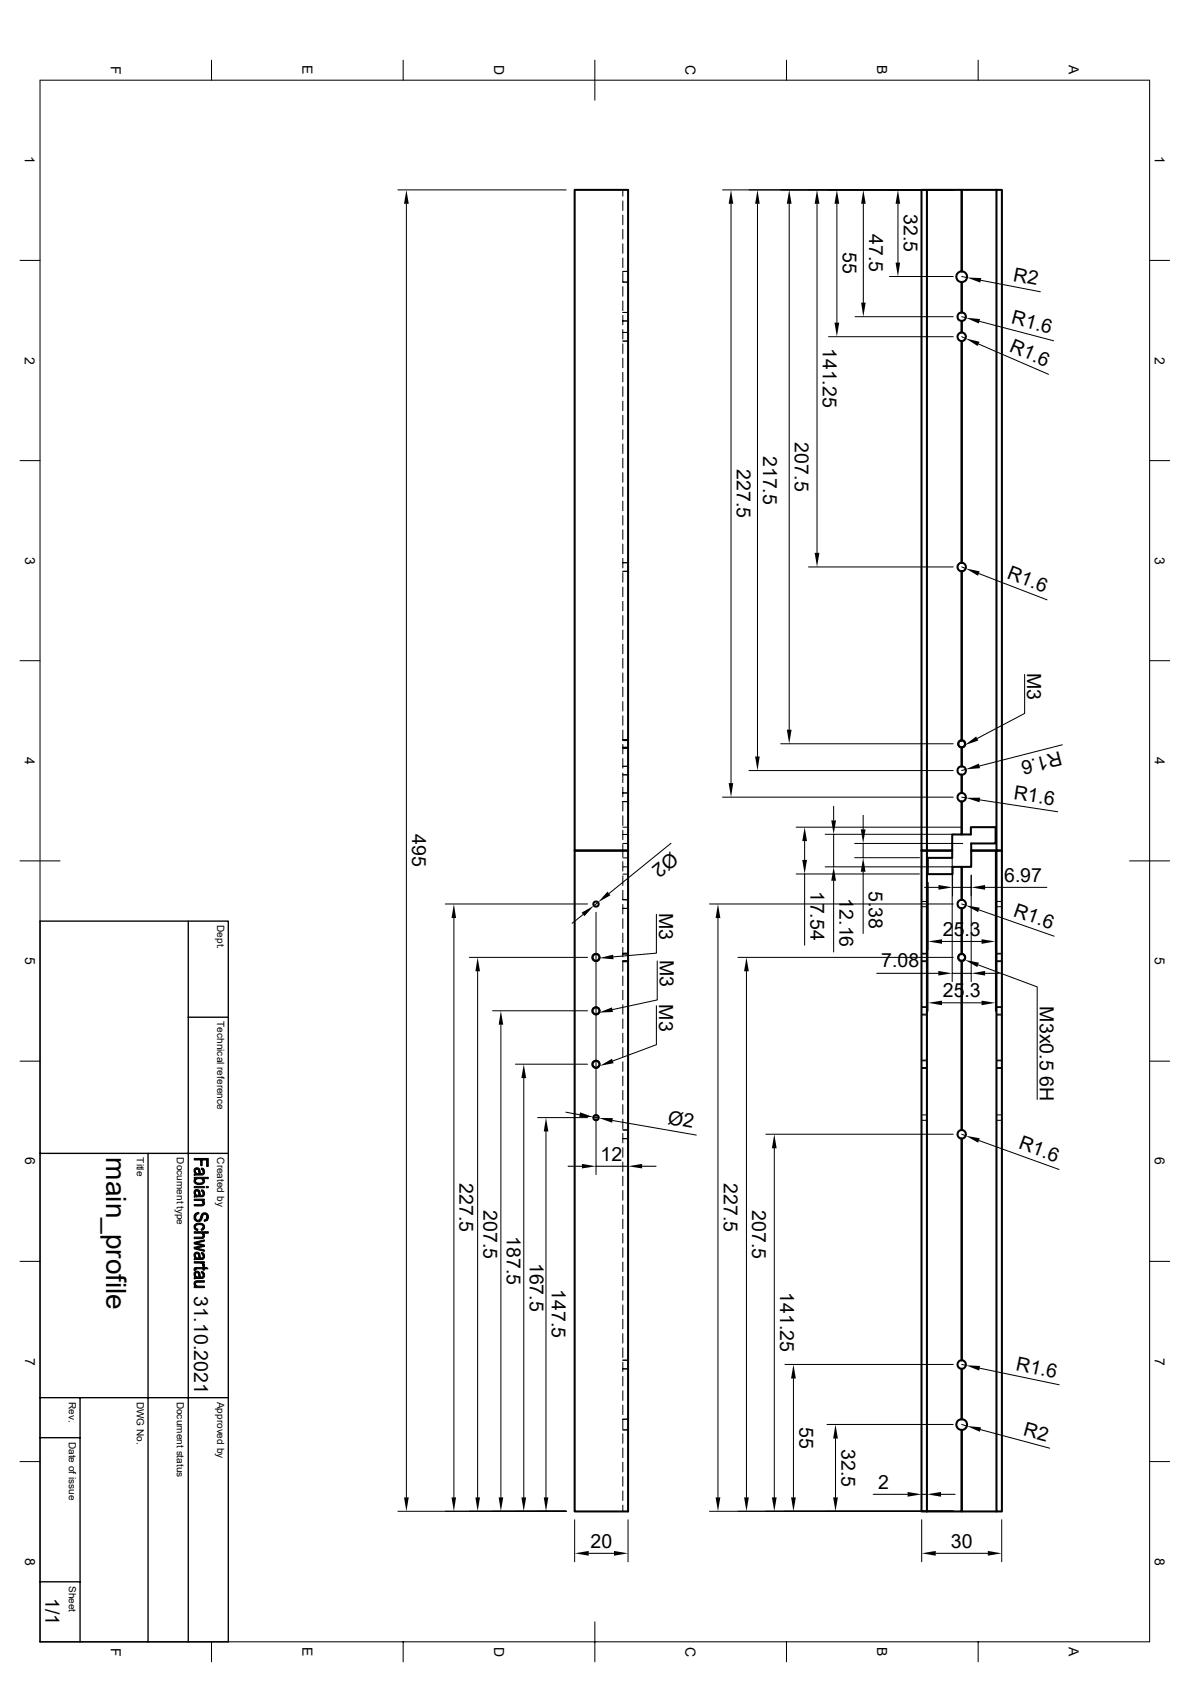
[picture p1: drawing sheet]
<svg xmlns="http://www.w3.org/2000/svg" width="297mm" height="420mm" viewBox="0 0 297 420" stroke-linecap="round" stroke-linejoin="round" font-family="sans-serif">
<g fill="none" stroke="#000" stroke-width=".51">
<path d="M143.4 47.4h13.4v330h-13.4v-165h13.4h-13.4zM230 47.4h1.4v165h-1.4zM231.4 47.4h8.6v20.4a1.33 1.33 0 0 0-1.3 1.3 1.33 1.33 0 0 0 1.3 1.3v7.6a1.06 1.06 0 0 0-1 1.1 1.06 1.06 0 0 0 1 1v2.9a1.08 1.08 0 0 0-1 1.1 1.08 1.08 0 0 0 1 1.1v55.3a1.08 1.08 0 0 0-1 1.1 1.08 1.08 0 0 0 1 1.1v42.2a.85 .85 0 0 0-.8 .9 .85 .85 0 0 0 .8 .8v4.7M248.7 47.4h-8.7v20.4a1.33 1.33 0 0 1 1.4 1.3 1.33 1.33 0 0 1-1.4 1.3v7.6a1.06 1.06 0 0 1 1.1 1.1 1.06 1.06 0 0 1-1.1 1v2.9a1.08 1.08 0 0 1 1.1 1.1 1.08 1.08 0 0 1-1.1 1.1v55.3a1.08 1.08 0 0 1 1.1 1.1 1.08 1.08 0 0 1-1.1 1.1v42.2a.85 .85 0 0 1 .9 .9 .85 .85 0 0 1-.9 .8v4.7M248.7 47.4h1.4v165h-1.4zM240 193.5v4.5M240 198a1.08 1.08 0 0 1 1.1 1.1 1.08 1.08 0 0 1-1.1 1.1v8.2h2.3v-1.9h6.2v4.1h-6.1v1.8h6.3h-6.3v4.1h-2.4v8.2a1.08 1.08 0 0 1 1.1 1 1.08 1.08 0 0 1-1.1 1.1v11.4a.85 .85 0 0 1 .9 .9 .85 .85 0 0 1-.9 .8v42.3a1.08 1.08 0 0 1 1.1 1 1.08 1.08 0 0 1-1.1 1.1v55.3a1.08 1.08 0 0 1 1.1 1.1 1.08 1.08 0 0 1-1.1 1.1v12.6M240 191.3a1.06 1.06 0 0 1 1.1 1.1 1.06 1.06 0 0 1-1.1 1.1M240 191.3a1.06 1.06 0 0 0-1 1.1 1.06 1.06 0 0 0 1 1.1M240 198a1.08 1.08 0 0 0-1 1.1 1.08 1.08 0 0 0 1 1.1v8.2h-2.3v4h-6.3h6.3v1.8h-6.1v4.1h6.1v-1.8h2.3v8.2a1.08 1.08 0 0 0-1 1 1.08 1.08 0 0 0 1 1.1v11.4a.85 .85 0 0 0-.8 .9 .85 .85 0 0 0 .8 .8v42.3a1.08 1.08 0 0 0-1 1 1.08 1.08 0 0 0 1 1.1v55.3a1.08 1.08 0 0 0-1 1.1 1.08 1.08 0 0 0 1 1.1v12.6M230 212.4h1.4v165h-1.4zM248.7 212.4h1.4v165h-1.4z"/>
<path d="M240 354.4a1.33 1.33 0 0 1 1.4 1.3 1.33 1.33 0 0 1-1.4 1.3v20.4h8.7M240 354.4a1.33 1.33 0 0 0-1.3 1.3 1.33 1.33 0 0 0 1.3 1.3v20.4h-8.6"/>
<circle cx="148.7" cy="239.1" r=".85"/>
<circle cx="148.8" cy="225.7" r=".67"/>
<circle cx="148.7" cy="252.4" r=".85"/>
<circle cx="148.7" cy="265.7" r=".85"/>
<circle cx="148.8" cy="279.1" r=".68"/>
</g>
<g fill="none" stroke="#000" stroke-width=".25">
<path d="M52.8 15v5M100.6 15v5M148.5 15v10M196.3 15v5M244.1 15v5M10 20h276.9v390h-276.9zM99.3 47.4h42M101.4 50.9v323M155.4 47.4v1.6M155.4 50.2v2.3M155.4 53.7v2.4M155.4 57.3v2.4"/>
<path d="M180.3 47.4h57.6M182.5 50.9v144.6M189.1 50.9v138M197 50.9v131.3M203.9 50.9v87.1M208.9 50.9v29.7M215.5 50.9v24.7M224.1 50.9v14.7M5 65h5M155.4 60.9v2.3M155.4 64.4v2.4M155.4 68v2.4"/>
<path d="M155.4 71.6v2.4M155.4 75.1v2.5M155.4 78.7v2.4M156.8 78h-1.4M156.8 70.4h-1.4M156.8 67.8h-1.4M213.4 79.1h24.5M222 69h15.9M240 69l1.3 .3M240 79.1l1 .2M244.8 70l14.9 2.9M286.9 65h5"/>
<path d="M155.4 82.3v2.4M155.4 85.9v2.4M155.4 89.5v2.3M155.4 93v2.4M155.4 96.6v2.4M156.8 80.1h-1.4M156.8 83h-1.4M156.8 85.2h-1.4M206.8 84.1h31.1M240 84.1l1 .4M244.2 85.9l17.5 7.6M244.4 80.2l18.6 4.9"/>
<path d="M5 115h5M155.4 100.2v2.3M155.4 103.7v2.4M155.4 107.3v2.4M155.4 110.9v2.3M155.4 114.4v2.4M155.4 118v2.4M286.9 115h5M155.4 121.6v2.4M155.4 125.1v2.5M155.4 128.7v2.4M155.4 132.3v2.4"/>
<path d="M155.4 135.8v2.5M155.4 139.4v2.4M155.4 143v2.4M155.4 146.6v2.4M155.4 150.2v2.3M155.4 153.7v2.4M155.4 157.3v2.4M156.8 140.5h-1.4M156.8 142.7h-1.4M201.8 141.6h36.1M240 141.6l1 .3M244.3 143.2l17 6.6"/>
<path d="M5 165h5M155.4 160.9v2.3M155.4 164.4v2.4M155.4 168v2.4M155.4 171.6v2.3M155.4 175.2v2.3M155.4 178.7v2.4M255.7 168.4v9.7l-11.8 6.3M286.9 165h5M155.4 182.3v2.4M155.4 185.9v2.4M155.4 189.4v2.4"/>
<path d="M155.4 193v2.4M155.4 196.6v2.4M155.4 184.7h1.4M155.4 186.8h1.4M156.8 193.5h-1.4M156.8 191.3h-1.4M156.8 186.6h-1.4M156.8 198h-1.4M156.8 184.9h-1.4M180.3 199.1h57.6M186.9 192.4h51M194.9 185.7h43"/>
<path d="M240 199.1l1.1 .1M241 192.1l-1 .3M244.6 199.7l19.4 3M265.1 186l-20.6 5.3M5 215h10M155.4 203.7v2.4M155.4 207.3v2.4M155.4 210.9v3.1M155.4 215.1v2.4M155.4 218.7v2.4M155.4 206.5h1.4M155.4 210.6h1.4"/>
<path d="M155.4 208.4h1.4M155.4 216.5h1.4M155.4 214.2h1.4M155.4 218.3h1.4M156.8 214.5v78.8M156.8 200.2h-1.4v2.3M167.5 210.6l-15.5 12.5M198.7 206.5h41.5M198.7 218.2h30.8M200.8 210v4.7M200.8 218.2v17.8M206 216.5h31.9"/>
<path d="M206 208.3h31.9M208.1 201.3v3.6M208.1 208.3v8.2M208.1 219.9v17.8M213.3 210.6h27M213.3 214.2h16.2M215.4 203.6v3.5M215.4 210.6v3.6M215.4 217.7v15.4M237.7 214.5v30.6M237.7 218.5v5.2M242.4 218.5v26.6"/>
<path d="M248.5 212.7v39.8M281.9 215h10M111.2 225.7h35.4M113.3 229.2v144.7M117.1 239.1h29.5M145.5 228.3l-2.7 2.2M148.8 227.8v65.5M149.3 225.3l-1 .8M155.4 238h1.4M155.4 222.3v2.4h1.4M155.4 225.8v2.4M155.4 229.4v2.4"/>
<path d="M155.4 233v2.4M155.4 236.6v2.3M156.8 238.2h-1.4M156.8 239.9h-1.4M156.8 226.8h-1.4M163.8 228.3v9.7l-10.7 .9M164 239.9v9.8l-11.1 2.4M177.1 225.7h60.8M179.2 229.2v144.7M184.2 239.1h53.7M230 238h1.4M230 226.4h1.4"/>
<path d="M230 225.1h1.4M230 238.2h1.4M230 239.9h1.4M230.8 221.6h3.4M231.6 220.3v32.2M235.1 235.1h9.9M237.7 221.6h4.7M240 225.7l1 .4M244.3 227.2l18.8 6.6M245.9 221.6h15.4M248.7 226.4h1.4M248.7 225.1h1.4"/>
<path d="M248.7 238.2h1.4M248.7 239.9h1.4M248.7 238h1.4M119.2 242.5v131.4M122.9 252.4h23.7M125 255.9v118M155.4 240.1h1.4M155.4 240.2v2.3M155.4 243.7v2.4M155.4 247.3v2.3M155.4 250.9v2.3M155.4 254.4v2.4"/>
<path d="M155.4 258v2.4M163.8 251.1v9.8l-10.8 4M186.3 242.5v131.4M218.8 243h15.4M230 251.4h1.4M230 253.4h1.4M230 240.1h1.4M230 251.5h1.4M230 253.2h1.4M235.1 250.4h9.9M237.7 243h4.7M244.1 240.9l14.8 5.5v28.1"/>
<path d="M245.9 243h3.5M248.7 251.5h1.4M248.7 253.2h1.4M248.7 251.4h1.4M248.7 253.4h1.4M248.7 240.1h1.4M5 265h5M128.7 265.7h17.9M130.7 269.2v104.7M134.2 279.1h12.4M141.2 277.7l3.5 .6M148.1 278.9l1.3 .2"/>
<path d="M152.9 279.8l20.9 3.6M155.4 261.6v2.3M155.4 265.1v2.4M155.4 268.7v2.4M155.4 272.3v2.4M155.4 275.8v2.4M155.4 279.4v2.4M230 264.7h1.4M230 266.8h1.4M230 279.7h1.4M230 278.4h1.4M230 264.9h1.4"/>
<path d="M230 266.6h1.4M248.7 279.7h1.4M248.7 278.4h1.4M248.7 264.9h1.4M248.7 266.6h1.4M248.7 264.7h1.4M248.7 266.8h1.4M286.9 265h5M136.3 282.5v91.4M141.8 291.2h3.4M148.8 291.2h8M155.4 283v2.4"/>
<path d="M155.4 286.6v2.4M155.4 290.2v2.3M155.4 293.7v2.4M155.4 297.3v2.4M156.8 284.3h-1.4M156.8 282.2h-1.4M160.3 291.2h3.4M191.1 283.2h46.8M193.3 286.7v87.2M240 283.2l1 .4M244.3 284.8l20 7.2M5 315h5"/>
<path d="M155.4 300.9v2.3M155.4 304.4v2.4M155.4 308v2.4M155.4 311.6v2.3M155.4 315.1v2.4M155.4 318.7v2.4M286.9 315h5M155.4 322.3v2.4M155.4 325.8v2.5M155.4 329.4v2.4M155.4 333v2.4M155.4 336.6v2.4"/>
<path d="M156.8 339.6h-1.4M155.4 340.1v2.4M155.4 343.7v2.4M155.4 347.3v2.4M155.4 350.9v2.3M155.4 354.4v2.4M155.4 358v2.4M156.8 354.4h-1.4M156.8 357h-1.4M156.8 341.8h-1.4M195.9 340.7h42M198 344.2v29.7"/>
<path d="M206.4 355.7h31.5M208.5 359.2v14.7M240 340.7l1.1 .2M240 355.7l1.3 .4M244.5 341.6l19.9 4.2M244.7 357l17.3 4.6M5 365h5M99.3 377.4h42M143.4 379.5v10.5M155.4 361.6v2.3M155.4 365.1v2.4M155.4 368.7v2.4"/>
<path d="M155.4 372.3v2.4M155.4 375.8v1.6M156.8 379.5v10.5M177.1 377.4h60.8M217.9 373.1h8.6M230 379.5v10.5M230 373.1h1.4M234.9 373.1h3.5M250 379.5v10.5M286.9 365h5M146.9 387.9h6.3M233.6 387.9h12.9"/>
<path d="M52.8 410v5M100.6 410v5M148.5 405v10M196.3 410v5M244.1 410v5"/>
<circle cx="240" cy="185.7" r="1.03"/>
<circle cx="148.7" cy="239.1" r="1.04"/>
<circle cx="240" cy="239.1" r="1.03"/>
<circle cx="148.7" cy="252.4" r="1.04"/>
<circle cx="148.7" cy="265.7" r="1.04"/>
</g>
<path d="M10 230h47v180h-47zM47 230v180M47 254h10M10 288h47M37 288v122M10 359h10M10 349h47M20 349v61M10 395h10" fill="none" stroke="#000" stroke-width=".34"/>
<g fill="#000" stroke="#000" stroke-width=".25">
<path d="M48.8 292.4v.7z" fill-rule="evenodd"/>
<path d="M48.7 294.3l.1 .6z" fill-rule="evenodd"/>
<path d="M48.8 297.8v.7z" fill-rule="evenodd"/>
<path d="M48.6 291.8a.89 .89 0 0 1 1.2 .1l-.1 1a.84 .84 0 0 0-.6-.9l-.3 .2-.1 .8a.9 .9 0 0 1-.1-1.2z" fill-rule="evenodd"/>
<path d="M48.6 297.2a.79 .79 0 0 1 1.2 .1l-.1 1.2v-.2a.6 .6 0 0 0-.2-.7 .6 .6 0 0 0-.6-.1l-.2 1a.94 .94 0 0 1-.1-1.3z" fill-rule="evenodd"/>
<path d="M50.6 299.7l.1 .6z" fill-rule="evenodd"/>
<path d="M50.3 291.6l.4 .2v.7l-.2-.4-.3-.1z" fill-rule="evenodd"/>
<path d="M50.3 297.1l.4 .1v.8l-.1-.4-.4-.2z" fill-rule="evenodd"/>
<path d="M48.5 296.2h2.5v.4h-2.5z" fill-rule="evenodd"/>
<path d="M48.5 299.4h2.5v.3h-.4v.4l-.4-.3h-1.7z" fill-rule="evenodd"/>
<path d="M48.8 292.6l.4 .4h.5l.1-1.1 .2 .6a.4 .4 0 0 0 .3 .5 .4 .4 0 0 0 .4-.5v-.7a.88 .88 0 0 1 .4 1 .88 .88 0 0 1-1 .6l-1.6 .1v-.3l.3-.1z" fill-rule="evenodd"/>
<path d="M48.5 294.5l.2-.2 .1 .6a1.1 1.1 0 0 0 1.9 0v-.6a.89 .89 0 0 1 .2 1.1 .89 .89 0 0 1-1.1 .4h-.4a.93 .93 0 0 1-.9-1.3z" fill-rule="evenodd"/>
<path d="M48.8 298.1l.3 .4h.6l.1-1.2 .2 .6a.4 .4 0 0 0 .3 .6 .4 .4 0 0 0 .4-.5v-.8a.88 .88 0 0 1 .4 1.1 .88 .88 0 0 1-1 .5l-1.6 .2v-.4l.3-.1z" fill-rule="evenodd"/>
<path d="M51.5 296.2h.5v.4h-.5z" fill-rule="evenodd"/>
<path d="M48.5 289.3h3.5v2h-.4v-1.7h-1.1v1.4h-.4v-1.4h-1.6z" fill-rule="evenodd"/>
<path d="M48.5 294h3.5v.3h-1.3v.6a1.2 1.2 0 0 0-1.9-.2v-.4h-.3z" fill-rule="evenodd"/>
<path d="M48.8 313.5v.7z" fill-rule="evenodd"/>
<path d="M48.8 318.2v.7z" fill-rule="evenodd"/>
<path d="M48.6 316.5h.3v.7h-.4l-.1-.3z" fill-rule="evenodd"/>
<path d="M48.6 305.8l.2-.1v.9l.6 .3v.4a.88 .88 0 0 1-.9-.5 .88 .88 0 0 1 .1-1z" fill-rule="evenodd"/>
<path d="M48.8 303l.8-.3 .1 .4a.86 .86 0 0 0-.9 .9z" fill-rule="evenodd"/>
<path d="M48.6 312.8a.79 .79 0 0 1 1.2 .2l-.1 1.1v-.2a.61 .61 0 0 0-.2-.6 .61 .61 0 0 0-.6-.2l-.2 1a.92 .92 0 0 1-.1-1.3z" fill-rule="evenodd"/>
<path d="M48.5 317.7a.83 .83 0 0 1 1.3 0l-.1 1.2v-.1a.84 .84 0 0 0-.6-1l-.3 .2-.1 .9-.3-.5z" fill-rule="evenodd"/>
<path d="M50.2 306.9l.3-.2 .2-.3v.7l-.5 .1z" fill-rule="evenodd"/>
<path d="M50.3 312.7l.4 .2v.7l-.1-.4-.4-.1z" fill-rule="evenodd"/>
<path d="M50.3 317.5l.4 .1v.8v-.3l-.5-.3z" fill-rule="evenodd"/>
<path d="M48.5 310.2l2.5-.6v.3l-2 .5z" fill-rule="evenodd"/>
<path d="M48.5 311.4l1.9-.4 .6 .2-1.9 .5z" fill-rule="evenodd"/>
<path d="M48.5 311.4l2.5 .7v.4l-2.5-.7z" fill-rule="evenodd"/>
<path d="M48.5 310.2l2.5 .7v.3l-2.5-.6z" fill-rule="evenodd"/>
<path d="M48.5 315h2.5v.3h-.4v.5l-.4-.4h-1.7z" fill-rule="evenodd"/>
<path d="M48.5 300.8l1.9-.1 .3-.2v-.7a.76 .76 0 0 1 .3 1 .76 .76 0 0 1-1 .3h-1.5z" fill-rule="evenodd"/>
<path d="M48.8 305.7l.3-.2 .7-.1a.94 .94 0 0 1 1.1 .5 .94 .94 0 0 1-.2 1.1v-.6a1.08 1.08 0 0 0-.9-.6 1.08 1.08 0 0 0-1 .6z" fill-rule="evenodd"/>
<path d="M48.5 308.9h1.9l.3-.3v-.7a.76 .76 0 0 1 .3 1 .76 .76 0 0 1-.9 .4h-1.6z" fill-rule="evenodd"/>
<path d="M48.8 313.7l.3 .4h.6l.1-1.1 .1 .3a.5 .5 0 0 0 .1 .6 .5 .5 0 0 0 .6 .1l.1-1.1a.88 .88 0 0 1 .4 1 .88 .88 0 0 1-1 .6l-1.6 .1v-.4h.3z" fill-rule="evenodd"/>
<path d="M50.6 315.3l.5 .4-.2 .5-.4-.1z" fill-rule="evenodd"/>
<path d="M48.8 318.5l.4 .4h.5l.1-1.2 .2 .6a.39 .39 0 0 0 .3 .6 .39 .39 0 0 0 .4-.5v-.8a.88 .88 0 0 1 .4 1.1 .88 .88 0 0 1-1 .5l-1.6 .2v-.4l.3-.1z" fill-rule="evenodd"/>
<path d="M51.6 303.9v.9l-.6 .2v-.4l.5-.3z" fill-rule="evenodd"/>
<path d="M48.9 316.5h1.8v-.3h.3v.3h.6l.3 .3h-.9v.4h-.3v-.4h-1.8v.2z" fill-rule="evenodd"/>
<path d="M48.5 307.6h3.5v.3h-1.3v.6l-.2-.4-.3-.2h-1.7z" fill-rule="evenodd"/>
<path d="M48.7 303.1l.1-.1v1a.65 .65 0 0 0 .7 .7 .65 .65 0 0 0 .6-.9 1.03 1.03 0 0 1 1.5-.8 1.03 1.03 0 0 1 0 1.8v-.9a.55 .55 0 0 0-.6-.7 .55 .55 0 0 0-.5 .7 1.1 1.1 0 0 1-1.5 1 1.1 1.1 0 0 1-.3-1.8z" fill-rule="evenodd"/>
<path d="M48.8 320.6l.1 .6z" fill-rule="evenodd"/>
<path d="M48.6 320l.5-.2h1.9v.4l-2.1 .1-.1 .8a.78 .78 0 0 1-.2-1.1z" fill-rule="evenodd"/>
<path d="M48.5 321.2h.4v-.3l.4 .2h1.7v.4h-2.5z" fill-rule="evenodd"/>
</g>
<g fill="#000">
<path d="M101.4 47.4l.6 3.5h-1.2zM182.5 47.4l.5 3.5h-1.1zM189.1 47.4l.5 3.5h-1.1zM197 47.4l.6 3.5h-1.2zM203.9 47.4l.6 3.5h-1.2zM208.9 47.4l.6 3.5h-1.2zM215.5 47.4l.6 3.5h-1.2zM224.1 47.4l.6 3.5h-1.2zM214.9 75.6h1.2l-.6 3.5zM223.5 65.6h1.2l-.6 3.4zM241 79.3l3.6 .4-.3 1.1zM241.3 69.3l3.6 .1-.2 1.2z"/>
<path d="M208.3 80.6h1.2l-.6 3.5zM241 84.5l3.5 .8-.5 1.1zM203.3 138h1.2l-.6 3.6zM241 141.9l3.5 .8-.4 1.1zM181.9 195.5h1.1l-.5 3.6zM188.5 188.9h1.1l-.5 3.5zM196.4 182.2h1.2l-.6 3.5zM240.8 186.1l2.8-2.2 .6 1zM241 192.1l3.3-1.4 .3 1.1zM241.1 199.2h3.5l-.1 1.1zM200.8 206.5l.6 3.5h-1.2zM200.2 214.7h1.2l-.6 3.5z"/>
<path d="M207.5 204.9h1.2l-.6 3.4zM208.1 216.5l.6 3.4h-1.2zM214.8 207.1h1.2l-.6 3.5zM215.4 214.2l.6 3.5h-1.2zM113.3 225.7l.5 3.5h-1.1zM145.2 227.9l3.1-1.8-2.4 2.7zM151.6 222.6l.8 1-3.1 1.7zM149.6 239.2l3.4-.8 .1 1.1zM179.2 225.7l.6 3.5h-1.2zM234.2 221l3.5 .6-3.5 .6zM231.6 235.1l3.5-.6v1.2zM241 226.1l3.5 .6-.4 1.1z"/>
<path d="M245 234.5l3.5 .6-3.5 .6zM242.4 221.6l3.5-.6v1.2zM119.2 239.1l.6 3.4h-1.1zM125 252.4l.6 3.5h-1.1zM149.4 252.9l3.3-1.4 .3 1.2zM186.3 239.1l.6 3.4h-1.2zM234.2 242.4l3.5 .6-3.5 .6zM231.6 250.4l3.5-.5v1.1zM240.8 239.7l3.5 .7-.4 1.1zM245 249.9l3.5 .5-3.5 .6zM242.4 243l3.5-.6v1.2zM130.7 265.7l.6 3.5h-1.2z"/>
<path d="M144.8 277.7l3.3 1.2h-3.5zM149.4 279.1l3.6 .1-.2 1.1zM149.7 266.1l3-1.7 .5 1.1zM136.3 279.1l.6 3.4h-1.2zM145.2 290.6l3.6 .6-3.6 .6zM156.8 291.2l3.5-.6v1.2zM193.3 283.2l.5 3.5h-1.1zM241 283.6l3.5 .6-.4 1.1zM198 340.7l.6 3.5h-1.2zM208.5 355.7l.6 3.5h-1.2zM241.1 340.9l3.5 .2-.2 1.1zM241.3 356.1l3.6 .3-.3 1.1z"/>
<path d="M100.8 373.9h1.2l-.6 3.5zM112.7 373.9h1.1l-.5 3.5zM118.7 373.9h1.1l-.6 3.5zM124.5 373.9h1.1l-.6 3.5zM130.1 373.9h1.2l-.6 3.5zM135.7 373.9h1.2l-.6 3.5zM178.6 373.9h1.2l-.6 3.5zM185.7 373.9h1.2l-.6 3.5zM192.7 373.9h1.1l-.5 3.5zM197.4 373.9h1.2l-.6 3.5zM207.9 373.9h1.2l-.6 3.5zM226.5 372.5l3.5 .6-3.5 .6z"/>
<path d="M231.4 373.1l3.5-.6v1.2zM143.4 387.9l3.5-.6v1.2zM153.2 387.3l3.6 .6-3.6 .6zM230 387.9l3.6-.6v1.2zM246.5 387.3l3.5 .6-3.5 .6z"/>
</g>
<text font-size="7" x="26.5" y="289" transform="rotate(90 26.5 289)">main_profile</text>
<g font-size="4.9">
<text x="225.6" y="53.5" transform="rotate(90 225.6 53.5)">32.5</text>
<text x="217" y="58.5" transform="rotate(90 217 58.5)">47.5</text>
<text x="210.4" y="63" transform="rotate(90 210.4 63)">55</text>
<text x="252.7" y="70.1" transform="rotate(11 252.7 70.1)">R2</text>
<text x="252.2" y="80.8" transform="rotate(15 252.2 80.8)">R1.6</text>
<text x="205.4" y="86.8" transform="rotate(90 205.4 86.8)">141.25</text>
<text x="251.7" y="87.5" transform="rotate(23 251.7 87.5)">R1.6</text>
<text x="190.5" y="113.8" transform="rotate(90 190.5 113.8)">217.5</text>
<text x="198.4" y="110.4" transform="rotate(90 198.4 110.4)">207.5</text>
<text x="183.9" y="117.1" transform="rotate(90 183.9 117.1)">227.5</text>
<text x="251.1" y="144.3" transform="rotate(21 251.1 144.3)">R1.6</text>
<text x="256.4" y="168.1" transform="rotate(90 256.4 168.1)">M3</text>
<text x="264.5" y="187.6" transform="rotate(166 264.5 187.6)">R1.6</text>
<text x="252.9" y="199.5" transform="rotate(9 252.9 199.5)">R1.6</text>
<text x="102.9" y="208.4" transform="rotate(90 102.9 208.4)">495</text>
<text x="167.5" y="212.5" transform="rotate(141 167.5 212.5)">Ø2</text>
<text x="250.6" y="220.1">6.97</text>
<text x="164.5" y="227.9" transform="rotate(90 164.5 227.9)">M3</text>
<text x="202.3" y="222.6" transform="rotate(90 202.3 222.6)">17.54</text>
<text x="209.5" y="224.3" transform="rotate(90 209.5 224.3)">12.16</text>
<text x="216.9" y="222.4" transform="rotate(90 216.9 222.4)">5.38</text>
<text x="235.3" y="233.6">25.3</text>
<text x="252.7" y="228.6" transform="rotate(19 252.7 228.6)">R1.6</text>
<text x="164.7" y="239.6" transform="rotate(90 164.7 239.6)">M3</text>
<text x="220" y="241.6">7.08</text>
<text x="164.5" y="250.8" transform="rotate(90 164.5 250.8)">M3</text>
<text x="235.3" y="249">25.3</text>
<text x="259.5" y="251.3" transform="rotate(90 259.5 251.3)">M3x0.5 6H</text>
<text x="166.5" y="280.6" transform="rotate(10 166.5 280.6)">Ø2</text>
<text x="254" y="286.7" transform="rotate(20 254 286.7)">R1.6</text>
<text x="149.9" y="289.8">12</text>
<text x="114.7" y="295.4" transform="rotate(90 114.7 295.4)">227.5</text>
<text x="180.6" y="295.4" transform="rotate(90 180.6 295.4)">227.5</text>
<text x="120.7" y="302.1" transform="rotate(90 120.7 302.1)">207.5</text>
<text x="187.7" y="302.1" transform="rotate(90 187.7 302.1)">207.5</text>
<text x="126.5" y="308.6" transform="rotate(90 126.5 308.6)">187.5</text>
<text x="132.2" y="315.3" transform="rotate(90 132.2 315.3)">167.5</text>
<text x="48.5" y="323.5" transform="rotate(90 48.5 323.5)">31.10.2021</text>
<text x="137.8" y="321.9" transform="rotate(90 137.8 321.9)">147.5</text>
<text x="194.7" y="322.6" transform="rotate(90 194.7 322.6)">141.25</text>
<text x="253.4" y="342" transform="rotate(12 253.4 342)">R1.6</text>
<text x="199.5" y="356.3" transform="rotate(90 199.5 356.3)">55</text>
<text x="255.2" y="358.4" transform="rotate(15 255.2 358.4)">R2</text>
<text x="210" y="361.8" transform="rotate(90 210 361.8)">32.5</text>
<text x="219.2" y="371.7">2</text>
<text x="147.4" y="386.4">20</text>
<text x="237.3" y="386.4">30</text>
<text x="11.3" y="399.1" transform="rotate(90 11.3 399.1)">1/1</text>
</g>
<g font-size="3.5">
<text x="27.6" y="16.4" transform="rotate(90 27.6 16.4)">F</text>
<text x="75.5" y="16.3" transform="rotate(90 75.5 16.3)">E</text>
<text x="123.3" y="16.3" transform="rotate(90 123.3 16.3)">D</text>
<text x="171.1" y="16.3" transform="rotate(90 171.1 16.3)">C</text>
<text x="218.9" y="16.3" transform="rotate(90 218.9 16.3)">B</text>
<text x="266.8" y="16.3" transform="rotate(90 266.8 16.3)">A</text>
<text x="6.2" y="39" transform="rotate(90 6.2 39)">1</text>
<text x="288.2" y="39" transform="rotate(90 288.2 39)">1</text>
<text x="6.2" y="89" transform="rotate(90 6.2 89)">2</text>
<text x="288.2" y="89" transform="rotate(90 288.2 89)">2</text>
<text x="6.3" y="139" transform="rotate(90 6.3 139)">3</text>
<text x="288.2" y="139" transform="rotate(90 288.2 139)">3</text>
<text x="6.2" y="189" transform="rotate(90 6.2 189)">4</text>
<text x="288.2" y="189" transform="rotate(90 288.2 189)">4</text>
<text x="6.3" y="239" transform="rotate(90 6.3 239)">5</text>
<text x="288.2" y="239" transform="rotate(90 288.2 239)">5</text>
<text x="6.3" y="289" transform="rotate(90 6.3 289)">6</text>
<text x="288.2" y="289" transform="rotate(90 288.2 289)">6</text>
<text x="6.3" y="339" transform="rotate(90 6.3 339)">7</text>
<text x="288.2" y="339" transform="rotate(90 288.2 339)">7</text>
<text x="6.3" y="389" transform="rotate(90 6.3 389)">8</text>
<text x="288.2" y="389" transform="rotate(90 288.2 389)">8</text>
<text x="27.6" y="411.4" transform="rotate(90 27.6 411.4)">F</text>
<text x="75.5" y="411.3" transform="rotate(90 75.5 411.3)">E</text>
<text x="123.3" y="411.2" transform="rotate(90 123.3 411.2)">D</text>
<text x="171.1" y="411.2" transform="rotate(90 171.1 411.2)">C</text>
<text x="218.9" y="411.3" transform="rotate(90 218.9 411.3)">B</text>
<text x="266.8" y="411.3" transform="rotate(90 266.8 411.3)">A</text>
</g>
<g font-size="2.5">
<text x="54.2" y="231" transform="rotate(90 54.2 231)">Dept.</text>
<text x="54.2" y="255" transform="rotate(90 54.2 255)">Technical reference</text>
<text x="34.2" y="289" transform="rotate(90 34.2 289)">Title</text>
<text x="44.2" y="289" transform="rotate(90 44.2 289)">Document type</text>
<text x="54.2" y="289" transform="rotate(90 54.2 289)">Created by</text>
<text x="17.2" y="350" transform="rotate(90 17.2 350)">Rev.</text>
<text x="34.2" y="350" transform="rotate(90 34.2 350)">DWG No.</text>
<text x="44.2" y="350" transform="rotate(90 44.2 350)">Document status</text>
<text x="54.2" y="350" transform="rotate(90 54.2 350)">Approved by</text>
<text x="17.2" y="360" transform="rotate(90 17.2 360)">Date of issue</text>
<text x="17.2" y="396" transform="rotate(90 17.2 396)">Sheet</text>
</g>
</svg>
